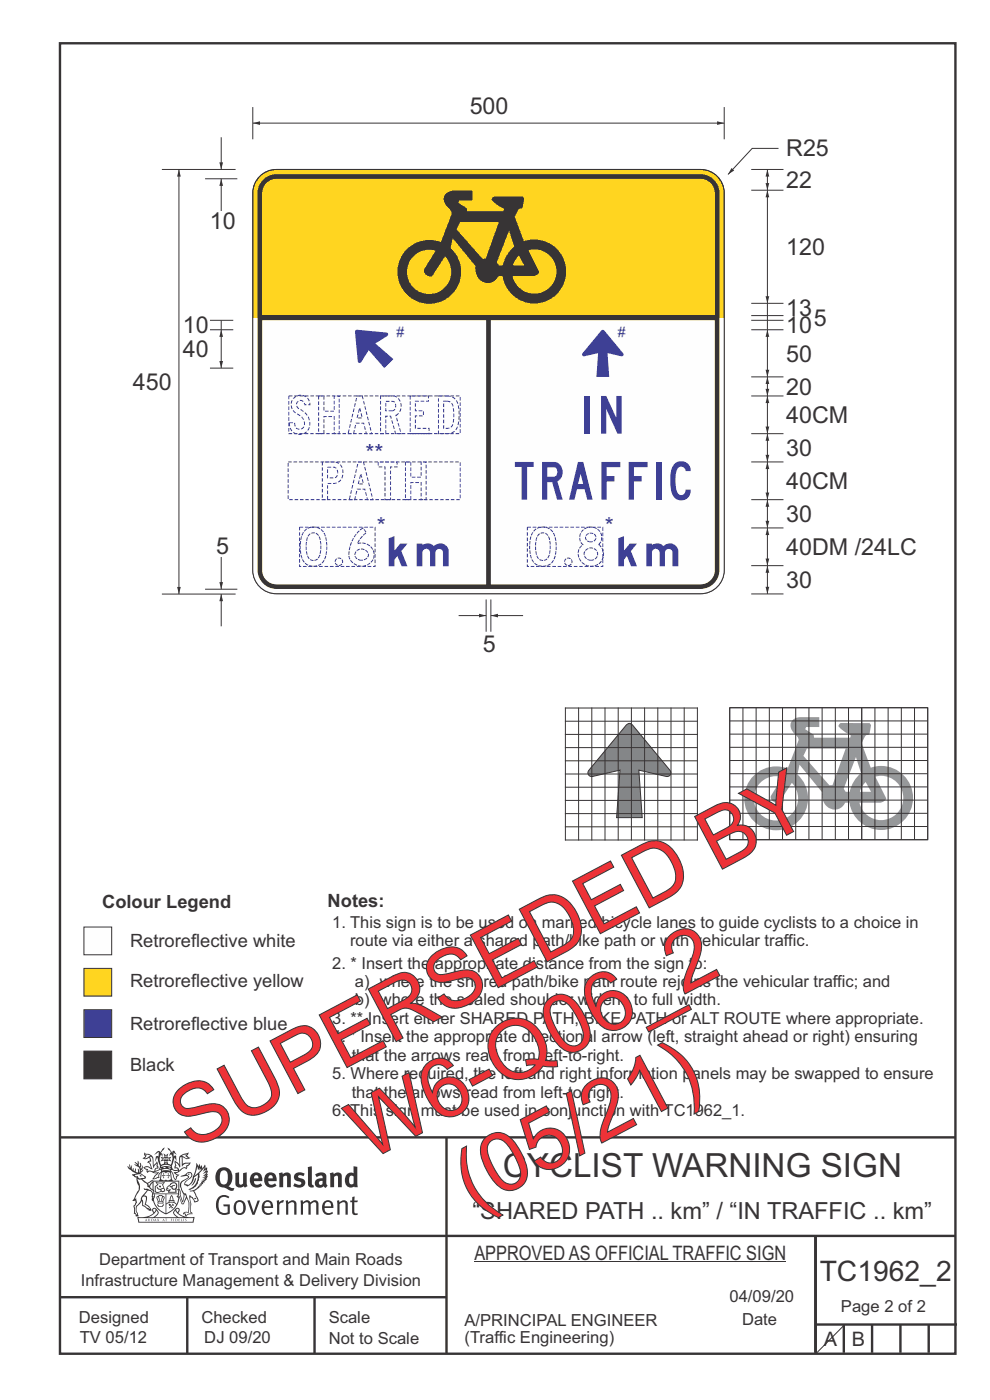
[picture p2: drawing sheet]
<svg xmlns="http://www.w3.org/2000/svg" width="210mm" height="297mm" viewBox="0 0 210 297" stroke-linecap="round" stroke-linejoin="round" font-family="sans-serif">
<g fill="none" stroke="#373435" stroke-width=".51">
<path d="M12.7 9.2h190v278h-190zM12.7 241.3h190M94.7 241.4v45.8M12.7 275.2h82M12.7 262.2h190.1M39.7 275.2v12M66.7 275.2v12M173 262.1v24.9M173 281h30M179 281v6M185 281v6M191 281v6"/>
<path d="M197 281v6"/>
</g>
<path d="M100.6 267.7h66.2" fill="none" stroke="#373435" stroke-width=".21"/>
<path d="M17.8 214.2h5.9v5.9h-5.9z" fill-rule="evenodd" fill="#3e4095" stroke="#373435" stroke-width=".21"/>
<path d="M17.8 223h5.9v5.9h-5.9z" fill-rule="evenodd" fill="#373435" stroke="#373435" stroke-width=".21"/>
<path d="M17.8 196.7h5.9v5.9h-5.9z" fill-rule="evenodd" fill="#fefefe" stroke="#373435" stroke-width=".21"/>
<path d="M132.9 153.8a.8 .8 0 0 1 1.3 0l7.9 9.6a.8 .8 0 0 1 .1 1 .8 .8 0 0 1-.9 .3l-5.8-1.3 .7 10.1h-5.4l.7-10.1-5.8 1.3a.8 .8 0 0 1-.9-.3 .8 .8 0 0 1 .1-1z" fill-rule="evenodd" fill="#848688" stroke="#373435" stroke-width=".21"/>
<g fill="none" stroke="#373435" stroke-width=".21">
<path d="M119.8 158.6h28.2M119.8 155.8h28.2M119.8 153h28.2M119.8 150.2h28.2M119.9 150.1v28.2M122.7 150.1v28.2M125.5 150.1v28.2M128.3 150.1v28.2M131.1 150.1v28.2M133.9 150.1v28.2M136.7 150.1v28.2M139.5 150.1v28.2"/>
<path d="M142.3 150.1v28.2M145.1 150.1v28.2M147.9 150.1v28.2M119.8 178.2h28.2M119.8 175.4h28.2M119.8 172.6h28.2M119.8 169.8h28.2M119.8 167h28.2M119.8 164.2h28.2M119.8 161.4h28.2"/>
</g>
<path d="M171.2 158.8h8.2l-2.8 7.8h-.7l-5.5-6.2zM161.6 165.8a4.7 4.7 0 0 0-.5 6.7 4.7 4.7 0 0 0 6.7 .3 4.7 4.7 0 0 0 .2-6.7l-2.7 4.1a1.25 1.25 0 0 1-1.3-.2 1.25 1.25 0 0 1-.4-1.2l2.4-3.9a4.5 4.5 0 0 0-4.4 .9zM185.7 164.8a4.7 4.7 0 0 1 5.8 3.4 4.7 4.7 0 0 1-3.5 5.7 4.7 4.7 0 0 1-5.7-3.6l4.7-.1a1.18 1.18 0 0 0 1-.9zM183.6 165.9l1.2 2.1h-2.4l.4-1zM168.1 152.8a2.17 2.17 0 0 0 .7 3.1 1.33 1.33 0 0 1 .6 1.2l-2.3 5.9a6.8 6.8 0 0 0-9.2 6.6 6.8 6.8 0 0 0 9.6 5.9 6.8 6.8 0 0 0 1.7-11.2l.4-2.1 4.8 5.9a2.92 2.92 0 0 0 3.2 3.6l.6-.3 .6-.4 .5-.7h.9a6.8 6.8 0 0 0 8.1 5.6 6.8 6.8 0 0 0 5.1-8.4 6.8 6.8 0 0 0-8.7-4.6l-1.9-5.2 .8-1.6 .8-.3 .4-2-.3-.4h-6.1a.69 .69 0 0 0-.5 .7l1.1 1 1.4 .8v.5l-.1 .1h-7.6l-.1-.6-1.8-1.2 .2-.5h2.8v-2.1h-4l-.7 .1zM181.6 160.6l1 3.4a7.6 7.6 0 0 0-2.4 4h-.8l-.4-.7z" fill-rule="evenodd" fill="#96989a"/>
<g fill="none" stroke="#373435" stroke-width=".21">
<path d="M162.8 120v6M154.8 150.1h42v28h-42zM154.8 158.5h42M154.8 155.7h42M154.8 152.9h42M157.6 150.1v28M160.4 150.1v28M163.2 150.1v28M166 150.1v28M168.8 150.1v28M171.6 150.1v28M174.4 150.1v28"/>
<path d="M177.2 150.1v28M180 150.1v28M182.8 150.1h-28v28h28M182.8 150.1v28M182.8 150.1h14v28h-14M185.6 150.1v28M188.4 150.1v28M191.2 150.1v28M194 150.1v28M154.8 175.3h42M154.8 172.5h42M154.8 169.7h42"/>
<path d="M154.8 166.9h42M154.8 164.1h42M154.8 161.3h42"/>
</g>
<g fill="#373435">
<path d="M162.8 120l.4 1.5h-.8z"/>
<path d="M162.4 124.5h.8l-.4 1.5z"/>
</g>
<path d="M165.1 31.5h-5.5l-5.2 5.5M159.4 120h6.8" fill="none" stroke="#373435" stroke-width=".21"/>
<path d="M155.2 35.6l.5 .6-1.3 .8z" fill="#373435"/>
<path d="M53.6 26.1h100" fill="none" stroke="#373435" stroke-width=".21"/>
<g fill="#373435">
<path d="M152.1 25.7l1.5 .4-1.5 .4z"/>
<path d="M53.6 26.1l1.6-.4v.8z"/>
</g>
<path d="M153.6 22.7v6.8M162.8 40.4v24" fill="none" stroke="#373435" stroke-width=".21"/>
<g fill="#373435">
<path d="M162.8 40.4l.4 1.5h-.8z"/>
<path d="M162.4 62.8h.8l-.4 1.6z"/>
</g>
<path d="M159.4 36h6.8M159.4 64.3h6.8M162.8 70v10" fill="none" stroke="#373435" stroke-width=".21"/>
<g fill="#373435">
<path d="M162.8 70l.4 1.5h-.8z"/>
<path d="M162.4 78.4h.8l-.4 1.6z"/>
</g>
<path d="M162.8 80v4" fill="none" stroke="#373435" stroke-width=".21"/>
<g fill="#373435">
<path d="M162.8 80l.4 1.5h-.8z"/>
<path d="M162.4 82.5h.8l-.4 1.5z"/>
</g>
<path d="M159.4 80h6.8M159.4 84h6.8M162.8 112v8" fill="none" stroke="#373435" stroke-width=".21"/>
<g fill="#373435">
<path d="M162.8 112l.4 1.5h-.8z"/>
<path d="M162.4 118.5h.8l-.4 1.5z"/>
</g>
<path d="M162.8 106v6" fill="none" stroke="#373435" stroke-width=".21"/>
<g fill="#373435">
<path d="M162.8 106l.4 1.5h-.8z"/>
<path d="M162.4 110.5h.8l-.4 1.5z"/>
</g>
<path d="M162.8 98v8M159.4 106h6.8M159.4 112h6.8" fill="none" stroke="#373435" stroke-width=".21"/>
<g fill="#373435">
<path d="M162.8 98l.4 1.5h-.8z"/>
<path d="M162.4 104.5h.8l-.4 1.5z"/>
</g>
<path d="M162.8 92v6" fill="none" stroke="#373435" stroke-width=".21"/>
<g fill="#373435">
<path d="M162.8 92l.4 1.5h-.8z"/>
<path d="M162.4 96.5h.8l-.4 1.5z"/>
</g>
<path d="M159.4 92h6.8M159.4 98h6.8M162.8 84v8" fill="none" stroke="#373435" stroke-width=".21"/>
<g fill="#373435">
<path d="M162.8 84l.4 1.5h-.8z"/>
<path d="M162.4 90.5h.8l-.4 1.5z"/>
</g>
<path d="M53.6 22.7v6.8" fill="none" stroke="#373435" stroke-width=".21"/>
<path d="M54.8 37.7a5 5 0 0 1 3.8-1.7h90a5 5 0 0 1 5 5v80a5 5 0 0 1-5 5h-90a5 5 0 0 1-5-5v-80a5 5 0 0 1 1.2-3.3z" fill-rule="evenodd" fill="#ffd520" stroke="#373435" stroke-width=".21"/>
<path d="M55.8 38.1a4 4 0 0 1 2.8-1.1h90a4 4 0 0 1 4 4v80a4 4 0 0 1-4 4h-90a4 4 0 0 1-4-4v-80a4 4 0 0 1 1.2-2.9z" fill-rule="evenodd" fill="#373435"/>
<path d="M56.7 38.6l1.2-.6h.7h90a3 3 0 0 1 3 3v80a3 3 0 0 1-3 3h-90a3 3 0 0 1-3-3v-80a3 3 0 0 1 1.1-2.4z" fill-rule="evenodd" fill="#ffd520"/>
<g fill="#373435">
<path d="M55.6 67h96v1h-96z" fill-rule="evenodd"/>
<path d="M103.1 68h1v57h-1z" fill-rule="evenodd"/>
<path d="M97.6 47.1h8.2l-2.8 7.8h-.6l-5.6-6.2zM88 54.1a4.7 4.7 0 0 0-.5 6.7 4.7 4.7 0 0 0 6.8 .3 4.7 4.7 0 0 0 .1-6.7l-2.7 4.1a1.25 1.25 0 0 1-1.3-.2 1.25 1.25 0 0 1-.4-1.2l2.4-3.9a4.5 4.5 0 0 0-4.4 .9zM112.1 53.1a4.7 4.7 0 0 1 5.8 3.4 4.7 4.7 0 0 1-3.5 5.7 4.7 4.7 0 0 1-5.7-3.6l4.7-.1a1.18 1.18 0 0 0 1-.9zM110.1 54.2l1.1 2.1h-2.4l.4-.9zM94.5 41.1a2.17 2.17 0 0 0 .7 3.1 1.33 1.33 0 0 1 .6 1.2l-2.3 5.9a6.8 6.8 0 0 0-9.2 6.6 6.8 6.8 0 0 0 9.6 5.9 6.8 6.8 0 0 0 1.7-11.2l.4-2.1 4.8 5.9a2.92 2.92 0 0 0 3.2 3.6l.7-.2 .5-.5 .5-.7h.9a6.8 6.8 0 0 0 8.1 5.6 6.8 6.8 0 0 0 5.2-8.4 6.8 6.8 0 0 0-8.8-4.6l-1.9-5.2 .8-1.6 .9-.3 .3-2-.3-.4h-6.1a.69 .69 0 0 0-.5 .7l1.1 1 1.4 .8v.5l-.1 .1h-7.6l-.1-.6-1.8-1.2 .2-.5h2.8v-2h-4h-.6zM108 48.9l1.1 3.4a7.6 7.6 0 0 0-2.5 4h-.8l-.4-.7z" fill-rule="evenodd"/>
</g>
<g fill="#fefefe">
<path d="M55.6 68h47.5v56h-44.5a3 3 0 0 1-3-3z" fill-rule="evenodd"/>
<path d="M104.1 68h47.5v53a3 3 0 0 1-3 3h-44.5z" fill-rule="evenodd"/>
</g>
<g fill="none" stroke="#3e4095" stroke-width=".21" stroke-dasharray=".8 .4" stroke-linecap="butt">
<path d="M62.4 84.4a1.97 1.97 0 0 1 2.2-.4 1.97 1.97 0 0 1 1.1 1.9h-1.1a.9 .9 0 0 0-1.4-.8 .9 .9 0 0 0 .2 1.6 3.2 3.2 0 0 1 1.9 4.6 2.2 2.2 0 0 1-2.6 .7 2.2 2.2 0 0 1-1.3-2.3h1.1a1.12 1.12 0 0 0 1.3 1.3 1.12 1.12 0 0 0 .7-1.7 3.9 3.9 0 0 0-2.1-1.9 2.08 2.08 0 0 1 0-3zM67.6 84h1.1v3.2h2.2v-3.2h1.1v8h-1.1v-3.6h-2.2v3.6h-1.1zM68.4 98h2.3a2.3 2.3 0 0 1 1.7 3.7l-.3 .3a2.66 2.66 0 0 1-2.6 .6v3.4h-1.1zM69.5 99.1h1.3a1.22 1.22 0 0 1 .8 1.1 1.22 1.22 0 0 1-.7 1.2h-1.4zM75.7 84h1.2l1.9 8h-1.1l-.6-2.2h-1.6l-.5 2.2h-1.2zM76 98h1.1l2 8h-1.1l-.6-2.2h-1.6l-.6 2.2h-1.1zM76.3 86.5l.6 2.2h-1.2zM80.2 98h4v1.1h-1.4v6.9h-1.1v-6.9h-1.5zM80.7 84h2.7a2.22 2.22 0 0 1 1.7 1.9 2.22 2.22 0 0 1-1.1 2.2l1.1 3.9h-1.2l-1-3.7h-1.1v3.7h-1.1zM81.8 85.1h1.4a1.04 1.04 0 0 1 .6 1.7l-.4 .3h-1.6zM86 98h1.1v3.2h2.2v-3.2h1.1v8h-1.1v-3.6h-2.2v3.6h-1.1zM87 84h3.9v1.1h-2.8v2h1.7v1.1h-1.7v2.7h2.9v1.1h-4z"/>
<path d="M93 84a4 4 0 0 1 3.6 .7 7.4 7.4 0 0 1 .3 6.1 2.12 2.12 0 0 1-2.1 1.2h-1.8zM94.1 85.1a1.61 1.61 0 0 1 2.1 1.8v.4a4.8 4.8 0 0 1-.6 3.4l-.3 .1-1.2 .1zM76.5 100.5l.6 2.2h-1.1z"/>
</g>
<g fill="#3e4095">
<path d="M123.9 84h1.1v8h-1.1z"/>
<path d="M127.5 84h1.1l2.1 4.6v-4.6h1.2v8h-.9l-2.4-5.3v5.3h-1.1z"/>
<path d="M109.2 98h4v1.1h-1.4v6.9h-1.2v-6.9h-1.4z"/>
<path d="M127.6 98h4v1.1h-2.9v1.9h1.6v1.1h-1.6v3.9h-1.1z"/>
<path d="M133.4 98h4v1.1h-2.9v1.9h1.6v1.1h-1.6v3.9h-1.1z"/>
<path d="M139.1 98h1.1v8h-1.1z"/>
<path d="M143.1 98.4a2.04 2.04 0 0 1 2.2-.4 2.04 2.04 0 0 1 1.2 1.9h-1.1a.93 .93 0 0 0-.7-.9 .93 .93 0 0 0-1.1 .6 7.1 7.1 0 0 0 .3 5.2 .93 .93 0 0 0 1.1 .1 .93 .93 0 0 0 .4-1h1.1a2.08 2.08 0 0 1-1.8 2.3 2.08 2.08 0 0 1-2.3-1.9 9.8 9.8 0 0 1 .3-5.5z"/>
<path d="M115 98v8h1.1v-3.7h1l1.1 3.7h1.2l-1.2-3.9a2.22 2.22 0 0 0 1.1-2.2 2.22 2.22 0 0 0-1.6-1.9zM116.1 99.1h1.4a1.04 1.04 0 0 1 .5 1.7l-.3 .3h-1.6z"/>
<path d="M123.2 100.5l.5 2.2h-1.1zM122.6 98l-1.9 8h1.2l.5-2.2h1.6l.6 2.2h1.1l-2-8z"/>
</g>
<g fill="#3e4095">
<path d="M75.4 70.1l.4-.1 6.3 .6a.4 .4 0 0 1 .1 .7l-2.6 1.6 3.8 3.3-1.9 1.9-3.3-3.8-1.6 2.6a.4 .4 0 0 1-.5 .1 .4 .4 0 0 1-.2-.4l-.6-6.2z" fill-rule="evenodd"/>
<path d="M127.5 70.1a.4 .4 0 0 1 .7 0l4 5a.4 .4 0 0 1-.4 .5l-2.9-.7 .3 5.1h-2.7l.4-5.1-3 .7a.4 .4 0 0 1-.4-.2 .4 .4 0 0 1 .1-.5z" fill-rule="evenodd"/>
</g>
<path d="M162.8 36v4.4M159.4 40.4h6.8" fill="none" stroke="#373435" stroke-width=".21"/>
<g fill="#373435">
<path d="M162.4 38.8h.8l-.4 1.6z"/>
<path d="M162.8 36l.4 1.5h-.8z"/>
</g>
<path d="M159.4 67h6.8M159.4 70h6.8M162.8 64.3v2.7M162.8 68v2" fill="none" stroke="#373435" stroke-width=".21"/>
<g fill="none" stroke="#3e4095" stroke-width=".21" stroke-dasharray=".8 .2" stroke-linecap="butt">
<path d="M64.6 112.6a2.65 2.65 0 0 1 2.8-.6 2.65 2.65 0 0 1 1.8 2.3l.1 1.1a5.3 5.3 0 0 1-1.1 4.1 2.67 2.67 0 0 1-4.3-1.7 6.6 6.6 0 0 1 .7-5.2zM65.7 113.3a1.42 1.42 0 0 1 1.5-.1 1.42 1.42 0 0 1 .7 1.3l.2 1.5a2.66 2.66 0 0 1-1.2 2.8 1.46 1.46 0 0 1-1.8-1.4l-.2-1.4a3.6 3.6 0 0 1 .8-2.7zM75.7 116.9a1.4 1.4 0 0 1 1.6-.3 1.4 1.4 0 0 1 .7 1.6 1.47 1.47 0 0 1-1.6 .6 1.47 1.47 0 0 1-1.1-1.3zM76.1 112.8l.9-.8 .7 1a5.8 5.8 0 0 0-1.9 2.3 2.52 2.52 0 0 1 3.6 2.5 2.52 2.52 0 0 1-3.8 2.1 2.65 2.65 0 0 1-1.4-3.6l.7-2.1z"/>
<circle cx="71.9" cy="119.2" r=".79"/>
</g>
<g fill="#3e4095">
<path d="M82.5 114.2l1.2-.5v3.1l1.2-1.5h1.5l-1.3 1.6 1.3 3.2h-1.2l-.9-2.2-.6 .8v1.4h-1.2z"/>
<path d="M88.4 115.3h1.2v.3a1.95 1.95 0 0 1 2.4 .3 1.83 1.83 0 0 1 1.9-.6 1.83 1.83 0 0 1 1.3 1.6v3.2h-1.2v-2.9a.81 .81 0 0 0-.9-.7 .81 .81 0 0 0-.8 .8v2.8h-1.1v-2.8a.83 .83 0 0 0-.7-.9 .83 .83 0 0 0-.9 .8v2.9h-1.2z"/>
</g>
<path d="M63.5 111.9h16.1v8.3h-16.1z" fill="none" stroke="#3e4095" stroke-width=".21" stroke-dasharray=".8 .4" stroke-linecap="butt"/>
<g fill="none" stroke="#3e4095" stroke-width=".21" stroke-dasharray=".8 .2" stroke-linecap="butt">
<path d="M113.3 112.6a2.65 2.65 0 0 1 2.8-.6 2.65 2.65 0 0 1 1.7 2.3l.2 1.1a5.3 5.3 0 0 1-1.1 4.1 2.67 2.67 0 0 1-4.4-1.7 6.6 6.6 0 0 1 .8-5.2zM114.4 113.3a1.42 1.42 0 0 1 1.5-.1 1.42 1.42 0 0 1 .7 1.3l.1 1.5a2.66 2.66 0 0 1-1.1 2.8 1.46 1.46 0 0 1-1.9-1.4l-.1-1.4a3.6 3.6 0 0 1 .8-2.7zM123.6 112.5a2.26 2.26 0 0 1 3.2-.2 2.26 2.26 0 0 1 .2 3.2 2.65 2.65 0 0 1-.4 4.4 2.65 2.65 0 0 1-3.9-2.1 2.17 2.17 0 0 1 1-2.2 2.05 2.05 0 0 1-.1-3.1zM124.2 116.8a1.36 1.36 0 0 1 2.3-.1 1.36 1.36 0 0 1-.9 2.1 1.33 1.33 0 0 1-1.4-.5 1.33 1.33 0 0 1 0-1.5zM124.4 113.5a1.04 1.04 0 0 1 1.5-.3 1.04 1.04 0 0 1 .2 1.5 1.05 1.05 0 0 1-1.4 .1 1.05 1.05 0 0 1-.3-1.3z"/>
<circle cx="120.5" cy="119.2" r=".79"/>
</g>
<g fill="#3e4095">
<path d="M131.1 114.2l1.3-.5v3.1l1.2-1.5h1.5l-1.3 1.6 1.3 3.2h-1.2l-.9-2.2-.6 .8v1.4h-1.3z"/>
<path d="M137.1 115.3h1.2v.3a1.95 1.95 0 0 1 2.4 .3 1.83 1.83 0 0 1 1.9-.6 1.83 1.83 0 0 1 1.3 1.6v3.2h-1.2v-2.9a.81 .81 0 0 0-.9-.7 .81 .81 0 0 0-.8 .8v2.8h-1.1v-2.8a.83 .83 0 0 0-.7-.9 .83 .83 0 0 0-.9 .8v2.9h-1.2z"/>
</g>
<path d="M111.9 111.9h16v8.3h-16z" fill="none" stroke="#3e4095" stroke-width=".21" stroke-dasharray=".8 .4" stroke-linecap="butt"/>
<path d="M159.4 68h6.8M162.8 67v1" fill="none" stroke="#373435" stroke-width=".21"/>
<path d="M53.6 67.5h1v53.5a4 4 0 0 0 4 4h90a4 4 0 0 0 4-4v-53.5h1v53.5a5 5 0 0 1-5 5h-90a5 5 0 0 1-5-5z" fill-rule="evenodd" fill="#fefefe"/>
<path d="M46.9 37.9v6.9M54.8 37.7a5 5 0 0 1 3.8-1.7h90a5 5 0 0 1 5 5v80a5 5 0 0 1-5 5h-90a5 5 0 0 1-5-5v-80a5 5 0 0 1 1.2-3.3z" fill="none" stroke="#373435" stroke-width=".21"/>
<path d="M61.1 98h36.5v8h-36.5zM61.3 84h36.3v8h-36.3z" fill="none" stroke="#3e4095" stroke-width=".21" stroke-dasharray=".8 .4" stroke-linecap="butt"/>
<path d="M46.9 37.9l.4 1.5h-.8z" fill="#373435"/>
<path d="M46.9 118.2v6.8" fill="none" stroke="#373435" stroke-width=".21"/>
<path d="M46.5 123.5h.8l-.4 1.5z" fill="#373435"/>
<path d="M46.9 29.1v6.9" fill="none" stroke="#373435" stroke-width=".21"/>
<path d="M46.5 34.4h.8l-.4 1.6z" fill="#373435"/>
<path d="M34.3 36h15.7M38 36v90M43.5 37.9h6.8M43.5 125h6.8" fill="none" stroke="#373435" stroke-width=".21"/>
<g fill="#373435">
<path d="M38 36l.3 1.5h-.7z"/>
<path d="M37.6 124.5h.7l-.3 1.5z"/>
</g>
<path d="M44.5 68h5M44.5 70h5M103.1 127.2v6.8M104.1 130.6h6.9M104.1 127.2v6.8" fill="none" stroke="#373435" stroke-width=".21"/>
<path d="M104.1 130.6l1.5-.4v.8z" fill="#373435"/>
<path d="M97.3 130.6h5.8" fill="none" stroke="#373435" stroke-width=".21"/>
<path d="M101.6 130.2l1.5 .4-1.5 .4z" fill="#373435"/>
<path d="M46.9 126v6.9M159.4 126h6.8" fill="none" stroke="#373435" stroke-width=".21"/>
<path d="M46.9 126l.4 1.5h-.8z" fill="#373435"/>
<path d="M44.5 78.1h5M46.9 70v8.1M34.3 126h15.7" fill="none" stroke="#373435" stroke-width=".21"/>
<g fill="#373435">
<path d="M46.9 70l.4 1.5h-.8z"/>
<path d="M46.5 76.6h.8l-.4 1.5z"/>
</g>
<path d="M46.9 68v2" fill="none" stroke="#373435" stroke-width=".21"/>
<path d="M17.8 205.4h5.9v5.9h-5.9z" fill-rule="evenodd" fill="#ffd520" stroke="#373435" stroke-width=".21"/>
<g fill="#373435">
<path d="M47 248.4a2.55 2.55 0 0 0 0 2.7l.3 .2a.81 .81 0 0 0 1-1v-.5a1.04 1.04 0 0 0-1.1-1.5zM46.3 248.1a1.82 1.82 0 0 1 2.1-.2 1.82 1.82 0 0 1 .9 1.8 2.29 2.29 0 0 1-.8 2l.7 .3h.5l-.2 .6a2.87 2.87 0 0 1-2-.7 2.12 2.12 0 0 1-1.7-3.1z" fill-rule="evenodd"/>
<path d="M49.9 248.9l.8-.2v2a.46 .46 0 0 0 .3 .6 .46 .46 0 0 0 .6-.3v-2.1l.7-.2v2.4l.2 .5-.5 .3-.3-.3a1.02 1.02 0 0 1-1.2 .3 1.02 1.02 0 0 1-.6-1.1z" fill-rule="evenodd"/>
<path d="M54 249.5l-.1 .5h.9a.49 .49 0 0 0-.2-.6 .49 .49 0 0 0-.6 .1zM53.4 249.1a1.34 1.34 0 0 1 1.6-.2 1.34 1.34 0 0 1 .6 1.5v.2h-1.7a.77 .77 0 0 0 .5 .8 .77 .77 0 0 0 .9-.4l.3 .5a1.59 1.59 0 0 1-2 .2 1.59 1.59 0 0 1-.5-2.1z" fill-rule="evenodd"/>
<path d="M57 249.5l-.1 .5h1a.49 .49 0 0 0-.2-.6 .49 .49 0 0 0-.7 .1zM56.4 249.1a1.34 1.34 0 0 1 1.6-.2 1.34 1.34 0 0 1 .7 1.5v.2h-1.8a.77 .77 0 0 0 .5 .8 .77 .77 0 0 0 .9-.4l.4 .5a1.59 1.59 0 0 1-2.1 .2 1.59 1.59 0 0 1-.5-2.1z" fill-rule="evenodd"/>
<path d="M59.2 248.9l.7-.2 .1 .4a.95 .95 0 0 1 1-.3 .95 .95 0 0 1 .7 .8v2.3h-.8v-2.3a.46 .46 0 0 0-.8 .1v2.2h-.8z" fill-rule="evenodd"/>
<path d="M62.6 249.1a1.75 1.75 0 0 1 2-.1l-.2 .5-.6-.2a.43 .43 0 0 0-.6 .3l.4 .3a1.04 1.04 0 0 1 1.2 1.1 1.04 1.04 0 0 1-1.4 1l-1.2-.4 .3-.6 1 .4 .4-.4a.88 .88 0 0 0-1-.5l-.4-.2-.1-.4z" fill-rule="evenodd"/>
<path d="M65.3 247.6l.8-.2 .1 3.8 .3 .2 .1 .4a.88 .88 0 0 1-1 0 .88 .88 0 0 1-.3-1z" fill-rule="evenodd"/>
<path d="M67.8 250.6a.43 .43 0 0 0-.1 .7 .43 .43 0 0 0 .7-.1v-.7zM66.8 249.1a1.7 1.7 0 0 1 2.4 .1v1.9l.3 .4-.4 .5-.5-.4a1.03 1.03 0 0 1-1.7-.1 1.03 1.03 0 0 1 .8-1.5h.7v-.4a.8 .8 0 0 0-1.2 .1z" fill-rule="evenodd"/>
<path d="M70 248.9l.7-.2 .1 .4a.95 .95 0 0 1 1-.3 .95 .95 0 0 1 .7 .8v2.3h-.8v-2.3a.46 .46 0 0 0-.8 .1v2.2h-.8z" fill-rule="evenodd"/>
<path d="M74.3 249.5a1.48 1.48 0 0 0 0 1.7h.5l.2-.1v-1.5l-.3-.2zM75 247.4l.8 .1 .1 4.4h-.7l-.1-.2a1.26 1.26 0 0 1-1.4 0 1.26 1.26 0 0 1-.5-1.3 1.29 1.29 0 0 1 .4-1.4 1.29 1.29 0 0 1 1.4-.1z" fill-rule="evenodd"/>
<path d="M46.4 253.9a1.72 1.72 0 0 1 2.3 0l-.3 .3a1.24 1.24 0 0 0-1.4-.2 1.24 1.24 0 0 0-.6 1.4 1.49 1.49 0 0 0 1.2 1.9l.7-.1v-1.3h-.8l-.1-.4h1.3v1.9a1.93 1.93 0 0 1-2.2 0 1.93 1.93 0 0 1-.7-2.2l.2-.8z" fill-rule="evenodd"/>
<path d="M50.4 255.1a1.65 1.65 0 0 0 .2 2.2 .99 .99 0 0 0 1-1.4 .78 .78 0 0 0-.4-.8 .78 .78 0 0 0-.8 0zM50 254.9a1.33 1.33 0 0 1 1.6-.1 1.33 1.33 0 0 1 .5 1.4 1.31 1.31 0 0 1-1.3 1.6 1.31 1.31 0 0 1-1.2-1.6v-.6z" fill-rule="evenodd"/>
<path d="M52.5 254.7l.4-.1 .9 2.6 .8-2.5h.5l-1.1 3h-.5z" fill-rule="evenodd"/>
<path d="M56.3 255.2l-.2 .7h1.3a.7 .7 0 0 0-.3-.8 .7 .7 0 0 0-.8 .1zM55.9 255a1.22 1.22 0 0 1 1.5-.2 1.22 1.22 0 0 1 .5 1.5h-1.8a.93 .93 0 0 0 .5 1 .93 .93 0 0 0 1.1-.2l.2 .3a1.43 1.43 0 0 1-1.8 .1 1.43 1.43 0 0 1-.6-1.7z" fill-rule="evenodd"/>
<path d="M58.7 254.7l.4-.1 .1 .5 .4-.4 .6-.1-.2 .5a.66 .66 0 0 0-.8 .7v1.9h-.4z" fill-rule="evenodd"/>
<path d="M60.6 254.7l.4-.1 .1 .5a.94 .94 0 0 1 1-.5 .94 .94 0 0 1 .8 .8v2.3h-.5l-.1-2.5a.81 .81 0 0 0-1.2 .3v2.2h-.4z" fill-rule="evenodd"/>
<path d="M63.7 254.7l.5-.1 .1 .5 .4-.3a.78 .78 0 0 1 1.1 .3 .9 .9 0 0 1 1-.5 .9 .9 0 0 1 .8 .8v2.3h-.5l-.1-2.5a.67 .67 0 0 0-1.1 .3v2.2h-.5v-2.4l-.4-.3-.7 .4v2.3h-.5z" fill-rule="evenodd"/>
<path d="M69 255.2l-.1 .7h1.3a.7 .7 0 0 0-.3-.8 .7 .7 0 0 0-.9 .1zM68.7 255a1.22 1.22 0 0 1 1.5-.2 1.22 1.22 0 0 1 .5 1.5h-1.8a.93 .93 0 0 0 .4 1 .93 .93 0 0 0 1.2-.2l.1 .3a1.44 1.44 0 0 1-1.7 .1 1.44 1.44 0 0 1-.6-1.7z" fill-rule="evenodd"/>
<path d="M71.4 254.7l.5-.1 .1 .5a.94 .94 0 0 1 1-.5 .94 .94 0 0 1 .8 .8v2.3h-.5l-.1-2.5a.81 .81 0 0 0-1.2 .3v2.2h-.4z" fill-rule="evenodd"/>
<path d="M74.7 253.9l.5-.1v.9h.7l-.1 .3h-.6v2.2l.1 .2h.5l.1 .3a.75 .75 0 0 1-1.2-.6v-2.1h-.4v-.3h.4z" fill-rule="evenodd"/>
<path d="M30.8 244.9l1.1 .3-.9 .5h-.4l.6-.5zM31.8 245.4h.2a2.44 2.44 0 0 1 .4 1.9l.1 .5 .7-1-.1 .6 .3 .3a.57 .57 0 0 0-.6 .7l-1-.1-.5 .2 .2-.5-.8-.3 .7-.1 .9 .5 .1-.1-.6-1.3-.2-.2h.5zM30.7 244.4l-.1 .5 .2 .4-.6 .4a1.04 1.04 0 0 0 1.4-.1l.2 .6-.3 .1-.2 .4a.94 .94 0 0 1 .8 1.1l-.2-.1a1.16 1.16 0 0 0-1.5-.1l.3 .4 .4 .2 .1 .5 .2 .1 .1-.2a.94 .94 0 0 1 1.1 .2l.8 .1-1.2 1.2a1.13 1.13 0 0 0 1.2-.2l.4-.1-.1-.4 .5-.8a.83 .83 0 0 0-.6 1.1l-.3-.1-.7 .4 1.1-1.4-.5 .1-.5-.1 1.3-.5-.1-.1-.9 .4v-.3l.2-.2 .3 .1 .1-.3-.2-.4v-.6l-.1-.4-.7 1v-.7a1.42 1.42 0 0 0-1.6-1.8z" fill-rule="evenodd"/>
<path d="M38.5 245.2l.5-.2 .7-.1-.6 .3 .8 .5h-.3zM38.3 245.5l.2-.1 .1 2a1.69 1.69 0 0 1 1.6-.6l-.8 .5 .1 .5a1.1 1.1 0 0 0-1.5 .6l-.1-.5-.2-.2h-.5l.3-.4-.3-.7a1.42 1.42 0 0 1 .8 1.1l.2-.1zM37.1 246.2l.1 1-.2 .3 .1 .4h.5l.1 .2a.96 .96 0 0 1-1.1-.1l-.1 .1a1.06 1.06 0 0 0 1.3 .2v.1a.72 .72 0 0 1-1 .2l.3 .5 .6 .2-.4 .2-.1 .6-.2-.3-.4-1.1-.4-.4 .4 .9a1.54 1.54 0 0 0 .7 1.2l.2-.3a.58 .58 0 0 1 .4-.8l.2-.1h-.3l-.5-.3 .9-.5a.93 .93 0 0 1 1.2-.5v.2l.2-.2 .1-.5a.99 .99 0 0 0 .7-.8l-1.3 .1-.3 .2-.1-1.4 .9 .4 .9-.3h-.4l-.5-.4 .4-.7-.6 .2a1.46 1.46 0 0 0-1.4 2.1v.4l-.2-.4z" fill-rule="evenodd"/>
<path d="M35.6 248.9l.2 .1-.1 .3 .4 .1h-.4v.6l-.1-.6h-.3l.3-.1z" fill-rule="evenodd"/>
<path d="M34.6 248.9l.2 .1v.3l.3 .1h-.3l-.1 .6v-.6h-.4l.4-.1z" fill-rule="evenodd"/>
<path d="M34.3 248.8a.57 .57 0 0 1 .9 .2 .57 .57 0 0 1 .9-.2l.2 1.4h-.2a.57 .57 0 0 1-.9 0 .69 .69 0 0 1-1.1 0zM34.2 248.1l-.3 2.1-.2 .4h3l-.2-.4-.3-2.1h-.2v.2l-.8-.1-.8 .1v-.2z" fill-rule="evenodd"/>
<path d="M34.2 252.4a.3 .3 0 0 0 .6 0 .3 .3 0 0 0-.6 0zM33.3 250.9l.3 .3-.3 .4a.79 .79 0 0 0 0 1.3l.8-.2-.1-.3a.55 .55 0 0 1-.7-.6l.1-.1 .2 .3 .3 .2 .8-.2-.4-.7 .4-.4-.7 .2zM33 250.7l1.1 .2 .9-.2-.4 .6 .4 1.2a.56 .56 0 0 1-.8 .3l-.2 .1a.73 .73 0 0 1-.9 .1 .73 .73 0 0 1-.3-1v-.4l.6-.4z" fill-rule="evenodd"/>
<path d="M35.6 251.8l.7-.4a.58 .58 0 0 1 1-.1 .58 .58 0 0 1-.4 .9l-.3-.3a.43 .43 0 0 1 .6-.4 .57 .57 0 0 0-.8 .2l-.2-.1-.3 .1 .4 .2a.55 .55 0 0 0 .9 .4v.5h-1.3l.3-.4-.1-.1-.6 .1 .2-.3-.2-.1zM35.4 251.8l-.1 .2a.39 .39 0 0 0 .2 .6h.3l-.2 .4h1.9l-.1-.8a.86 .86 0 0 0-.1-1.3 .86 .86 0 0 0-1.3 .4z" fill-rule="evenodd"/>
<path d="M36 254.8h.8v.2h-.8zM36.4 253.8l.2 .8h-.4zM36.4 253.5l-.3 .5-.1 .6h-.2v.4l-.7 .4 .2 .1a1.48 1.48 0 0 1 2.1 .2l.2-.1-.6-.5v-.5h-.2l-.1-.6z" fill-rule="evenodd"/>
<path d="M35.8 255.4l.4 .1 .1 .3 .3-.2-.2-.2a.38 .38 0 0 1 .5 .5l-.2-.2-.3 .2 .3 .2-.3 .3-.1-.4-.4 .4-.1-.2 .4-.3-.1-.1-.2 .1z" fill-rule="evenodd"/>
<path d="M34.5 254h.2v.2l-.2 .6h-.2zM33.6 255.3h.9v.2a.55 .55 0 0 1-.8 .4v-.2l-.2-.1zM33.4 254h.2l.2 .8h-.2zM33.6 255l.8-.1 .1 .2h-.8zM33.8 253.7h.5l-.2 1.1h-.1zM33.3 253.8l-.1 .3 .3 1.1a.48 .48 0 0 0-.1 .6 .48 .48 0 0 0 .5 .2h.5a.49 .49 0 0 0 .2-.8l.3-1.1-.1-.3a1.42 1.42 0 0 0-1.5 0z" fill-rule="evenodd"/>
<path d="M33.7 251.5l.4 .1 .1 .3h-.3z" fill-rule="evenodd"/>
<path d="M41.3 250.1l.3-.2-.2 .8-.6 .8h-.2l.5-.7z" fill-rule="evenodd"/>
<path d="M39.7 249l.3-.2 .5 .2a.88 .88 0 0 1-.6 1.1 1.22 1.22 0 0 0-.8 1.3l.5 .2a.72 .72 0 0 0 .9-.4l.5-.8 .2-.6 .8-.6v.2a2.85 2.85 0 0 1-2 2.9l.1 .1a2.13 2.13 0 0 0 1.9-1.5v-.3a2.01 2.01 0 0 0 .3-1.7l1.1-1.3-.4 1 .7-.5-.7 1 .8-.4-.8 .8 .7-.2-.9 .6 .8-.1-.8 .4h.7l-.8 .3 .3 .2h-.4l.2 .3h-.4l.2 .3h-.4l.1 .2h-.1a2.16 2.16 0 0 1-2 1.1l.1 .2 .4-.1a.76 .76 0 0 1 .7 .8l.5 1.2-.6 .2a1.45 1.45 0 0 0-1.1-1.3l.2 1.8-.1 1.8 .4 .3a1.07 1.07 0 0 0-1.2 .4v-.3l-.5-.2a.87 .87 0 0 1 1.1-.1v-.7a4.4 4.4 0 0 0-.6-3.1l-.1-.3h-.2a2.16 2.16 0 0 1-.7-2.2l.3-.4 1.2-.7a.55 .55 0 0 0-.4-.8zM37.8 252.4a.76 .76 0 0 1 .3 1.1l.6 1.6 .4-1.7 .2 .1a.61 .61 0 0 1-.1 .9l-.3 .8-.2 .1-.7-1.6-.3 .1a1.18 1.18 0 0 0 .1-1.4zM41.8 247.5l.2 .7 .3-.5v.6l.4-.5a1.9 1.9 0 0 1-1.2 1.4l-.3 .3zM38.2 249.6l1.4-.2 .2 .2v.3l-.5 .2a1.26 1.26 0 0 0-.9 1.9l.2 .7a1.84 1.84 0 0 1 .1 2.1l-.4-1.4a.96 .96 0 0 0-.4-1.2l-.4 .2a.78 .78 0 0 1 0 1.3l.1 .3h.4l.4 1.1a.38 .38 0 0 0 .2 .4 .38 .38 0 0 0 .4-.1l.6-1.2a2.94 2.94 0 0 1 .4 2.5l-.1 .4h-.8l-.3 .4v.2l.4-.1 .1 .4 .2 .1a1.02 1.02 0 0 1 1.3-.5v-.4l-.3-.1 .1-1.8-.3-1.3h.1a1.14 1.14 0 0 1 .8 1 .63 .63 0 0 0 .8-.2 .63 .63 0 0 0-.2-.9l-.6-1.2 .9-.6 .2-.4h.3l-.1-.2h.4l-.1-.3h.3l-.1-.3 .5-.1-.2-.2 .6-.4v-.2h-.2l.4-.5h-.3l.3-.5-.4 .1 .4-.5v-.3l-.3 .2 .2-.7-.1-.2-.4 .3v-.8l-.6 .8-.2-.8-.2 .5-.3-.7-.1 .6-.5-.8-.1 1.4-.6 1.8a1.81 1.81 0 0 1-1 1.5l-.6-.2a1.75 1.75 0 0 1 1.1-1.2 .75 .75 0 0 0 .1-1.3 .75 .75 0 0 0-1.2 .4z" fill-rule="evenodd"/>
<path d="M41.2 254.1h.3l.2 .2-.4 .1z" fill-rule="evenodd"/>
<path d="M29.4 258.4h11.6l-.1 .8h-11.4zM31.3 258.2l.5-.1a2.48 2.48 0 0 0 1.4-1.3l.3 .5-.5 .6-.5 .3zM32.5 256.6l.3-.2 .2 .1-.3 .7zM37.2 256.8a2.65 2.65 0 0 0 1.8 1.4h-1.1l-.5-.3-.5-.6zM37.4 256.5l.2-.1 .3 .2-.3 .6zM29.2 258.2l.1 1.2h11.8l.2-1.1-.2-.1a4.1 4.1 0 0 1-3.3-.9l.3-.4-.1-.6a1.06 1.06 0 0 0-1.3 1l.2 .4 .6 .5h-4.7l.3-.1a.84 .84 0 0 0 .6-.8 .84 .84 0 0 0-.5-.8l-.3-.2h-.5l-.1 .6 .3 .4a4.2 4.2 0 0 1-3.4 .9z" fill-rule="evenodd"/>
<path d="M31 258.7l.1 .2h-.2zM31 258.5l-.3 .6 .4-.2 .2 .2z" fill-rule="evenodd"/>
<path d="M31.3 258.6h.3v.4a.25 .25 0 0 0 .2-.1 .25 .25 0 0 0-.1-.3h.1a.29 .29 0 0 1 0 .4 .29 .29 0 0 1-.4 0 .29 .29 0 0 1 0-.4z" fill-rule="evenodd"/>
<path d="M32.2 258.6a.22 .22 0 0 1 .3 .2 .22 .22 0 0 1-.3 .2zM32 258.6l.1 .4a.33 .33 0 0 0 .4 0 .33 .33 0 0 0 0-.4 .33 .33 0 0 0-.5 0z" fill-rule="evenodd"/>
<path d="M32.9 258.7l.1 .2h-.2zM32.9 258.5l-.2 .6 .3-.2 .2 .2z" fill-rule="evenodd"/>
<path d="M33.3 258.6h.2l.1 .1 .2-.1-.2 .2 .2 .3-.3-.3-.1 .3h-.1l.2-.3z" fill-rule="evenodd"/>
<path d="M34.7 258.7l.1 .2h-.2zM34.7 258.5l-.3 .6 .4-.2 .2 .2z" fill-rule="evenodd"/>
<path d="M35 258.5h.5l-.2 .1v.5h-.2l.1-.5z" fill-rule="evenodd"/>
<path d="M36.2 258.6l.3-.1-.1 .1v.2h.1h-.1v.3h-.2z" fill-rule="evenodd"/>
<path d="M36.7 258.6h.2v.5h-.2z" fill-rule="evenodd"/>
<path d="M37.3 258.6a.22 .22 0 0 1 .3 .2 .22 .22 0 0 1-.3 .2zM37.1 258.6v.4a.33 .33 0 0 0 .5 0 .33 .33 0 0 0 0-.4 .33 .33 0 0 0-.5 0z" fill-rule="evenodd"/>
<path d="M37.8 258.6l.4-.1-.2 .1v.2h.1h-.1v.2l.2 .1h-.4z" fill-rule="evenodd"/>
<path d="M38.4 258.6h.2l-.1 .4 .2 .1h-.3z" fill-rule="evenodd"/>
<path d="M38.9 258.6h.2v.5h-.2z" fill-rule="evenodd"/>
<path d="M39.3 258.6h.2h-.1l.2 .3-.2 .2-.1-.1v-.1l.2 .1z" fill-rule="evenodd"/>
<path d="M34.2 247.4a1.51 1.51 0 0 1 2 .2 2.67 2.67 0 0 0-2.1 0zM35.7 247.6l.4 .1 .1 .3-.4-.1zM34.6 247.6h.5l.1 .2h-.4zM34 247.8l.3 .2h-.3zM34.9 246.9l.3-.2 .3 .2zM34.9 245.6l.2 .1v.3h-.2zM35 245.1l.2 .2 .2-.2-.1 .3h-.2zM35.1 246.3h.2l.1 .4-.2-.2-.2 .2zM35.3 245.7l.2-.1v.4h-.2zM34.4 245.7h.3l.1 .3-.4 .1 .2-.2zM35.7 245.7h.3l-.2 .2 .2 .2-.4-.1zM32.7 244.9l1-.5-.1 1-.2-.2-.3 .2-.3 1.1 .5-1 .3 .9a1.84 1.84 0 0 1 .2 1.7l.4 .1a2.48 2.48 0 0 1 2.2 0l.2-.2-.2-.7 .7-1.8 .4 .7-.2-1-.2-.1-.2 .3v-.9l.6 .4-.6-.8-.3 .1-.1 .4-.5-.9-.5-.3 .2 .5 .6 .5-.5 .8 .4-.4a2.06 2.06 0 0 1 0 2.3l-.5-.2-.2-.6 .1-.1 .8 .2-.4-.5 .4-.5-.7 .2-.2-.2 .2-.7-.5 .4-.5-.4 .2 .7-.2 .2-.7-.2 .4 .5-.4 .5 .8-.2 .1 .1-.2 .6-.5 .2a2.02 2.02 0 0 1 0-2.2l.3 .5-.1-.7-.3-.1 .8-1.2-.4 .3-.5 .8-.2-.3a.8 .8 0 0 0-.8 .5z" fill-rule="evenodd"/>
<path d="M29.2 250.1l.3 .1a.61 .61 0 0 1 .8 .4l.3 .2a.8 .8 0 0 1 .6 1l.4 .1 .5 .5a1 1 0 0 1 .5 1.1l-.1 .7v-.5h-.1a.96 .96 0 0 0-.8-1.3l-.2-.2h-.7l-.1-.1-.1 .1 .1 .3h.6l-1.2 1.3-.2 1-.4 .6a1.33 1.33 0 0 0-.5 1.8l.2 .5a1.26 1.26 0 0 1-.5-1.5l-.1-.3a1.56 1.56 0 0 0 .4-1.7l-.3 .2 .2-.5a3.2 3.2 0 0 0 .7-3zM30.4 253.9h.4a2.06 2.06 0 0 1-.1 1.6l.7 .5 .4 .4-.6-.1-.8-.6-.1-.9a.51 .51 0 0 1 .1-.9zM28.6 249.3a1.52 1.52 0 0 1 2.1 .5l-1.1 .2-.2-.1-.1-.4h-.5zM27.5 247v.8l-.3-.4h-.1a3.1 3.1 0 0 0 1.9 1.6l-1 .1 .5 .6 .5 .1 .1 1.1a1.84 1.84 0 0 1-.3 2.5l-.4 .9-.3 .4 .2 .1 .4-.1 .1 .4-.2 .5-.3 .2 .1 1.7h.2l.3 .5 .1 .1 .4-.1-.1-.5a1.3 1.3 0 0 1-.1-1.7l.9-1 .1 1.1 .6 .2 .5 .5 .1-.1 .2 .3h.5a1.85 1.85 0 0 0-1.2-1.4l.1-.3a1.39 1.39 0 0 0 0-1.4l-.5-.1 .5-.5a.66 .66 0 0 1 .9-.4 .66 .66 0 0 1 .3 .9l-.1 .4 .2-.1v.2l-.1 .3 .2 .5 .1-.3a2.24 2.24 0 0 0 .1-2.2 .73 .73 0 0 1-.7-.7 .73 .73 0 0 1 .6-.7v-.2a.94 .94 0 0 0-.9 .8 .48 .48 0 0 1-.1-.6 .48 .48 0 0 1 .5-.2l.5-.3a.51 .51 0 0 0-.8 .2l-.5 .2-1-.8h.6l.2-.5-1.2-.7 .5-.5v-.3l-.5 .4 .1-.2a.69 .69 0 0 0 .2-1v.4l-.2 .3v-1.1l-.3-.2 .1 .6-.1 .2-.4-1.3v.7l-.6-.4 .5 .7-.6-.2 .3 .3a1 1 0 0 1 .7 1.4l-.2-.8v.9l-.5-.2v-.8l-.2 .7-.2-.1-.1-.6-.2 .4-.2-.2 .1-.7-.2 .5z" fill-rule="evenodd"/>
<path d="M29.6 249.4l.2-.1 .3 .2z" fill-rule="evenodd"/>
<path d="M32.4 250.5h5.6v2l-.2-.1v-1.7h-5.2v2.5h5.2v-.8l.1 .2-.1 1.1v-.3h-2.5v4a4.1 4.1 0 0 0 2.6-3.6l.1-.1a4 4 0 0 1-2.8 3.9 4.2 4.2 0 0 1-2.8-4.7l.1 1.2 .1-.1a3.8 3.8 0 0 0 2.5 3.4v-4h-2.5l-.2-.9z" fill-rule="evenodd"/>
<circle cx="40" cy="249.1" r=".17"/>
</g>
<path d="M178.9 281.3l-5.8 5.9" fill="none" stroke="#373435" stroke-width=".21"/>
<g font-size="17.6" fill="#ed3237">
<text x="40.3" y="244.1" transform="rotate(-28 40.3 244.1)">SUPERSEDED BY</text>
<text x="78.1" y="246.4" transform="rotate(-28 78.1 246.4)">W6-Q06_2</text>
<text x="100.3" y="256.9" transform="rotate(-28 100.3 256.9)">(05/21)</text>
</g>
<text font-size="7.1" fill="#373435" x="106.7" y="249.6">CYCLIST WARNING SIGN</text>
<text font-size="6" fill="#373435" x="173.9" y="271.8">TC1962_2</text>
<text font-size="5" fill="#373435" x="100.2" y="258.6">“SHARED PATH .. km” / “IN TRAFFIC .. km”</text>
<g font-size="4.9" fill="#373435">
<text x="99.6" y="24.1">500</text>
<text x="166.8" y="33.1">R25</text>
<text x="166.8" y="39.9">22</text>
<text x="44.5" y="48.7">10</text>
<text x="166.8" y="54.1">120</text>
<text x="38.8" y="70.7">10</text>
<text x="166.8" y="70.7">10</text>
<text x="166.8" y="67">13</text>
<text x="172.6" y="69.2">5</text>
<text x="38.8" y="75.8">40</text>
<text x="166.8" y="76.7">50</text>
<text x="28.2" y="82.7">450</text>
<text x="166.8" y="83.7">20</text>
<text x="166.8" y="89.8">40CM</text>
<text x="166.8" y="96.7">30</text>
<text x="166.8" y="103.8">40CM</text>
<text x="166.8" y="110.7">30</text>
<text x="45.8" y="117.6">5</text>
<text x="166.8" y="117.8">40DM /24LC</text>
<text x="166.8" y="124.7">30</text>
<text x="102.4" y="138.3">5</text>
</g>
<g font-size="4.9" fill="#3e4095">
<text x="77.5" y="97.7">**</text>
<text x="79.9" y="113.2">*</text>
<text x="128.3" y="113.2">*</text>
</g>
<g font-size="4.2" fill="#373435">
<text x="100.6" y="267.2">APPROVED AS OFFICIAL TRAFFIC SIGN</text>
<text x="174.7" y="285.6">A</text>
<text x="180.7" y="285.6">B</text>
</g>
<g font-size="3.9" fill="#373435">
<text x="21.7" y="192.5">Colour Legend</text>
<text x="69.5" y="192.5">Notes:</text>
<text x="27.6" y="201">Retroreflective white</text>
<text x="27.6" y="209.4">Retroreflective yellow</text>
<text x="27.6" y="218.5">Retroreflective blue</text>
<text x="27.6" y="227.3">Black</text>
</g>
<g font-size="3.5" fill="#373435">
<text x="70.5" y="196.9">1. This sign is to be used on marked bicycle lanes to guide cyclists to a choice in</text>
<text x="74.3" y="200.8">route via either a shared path/bike path or with vehicular traffic.</text>
<text x="70.5" y="205.5">2. * Insert the appropriate distance from the sign to:</text>
<text x="75.3" y="209.4">a) where the shared path/bike path route rejoins the vehicular traffic; and</text>
<text x="75.3" y="213.3">b) where the sealed shoulder widens to full width.</text>
<text x="70.5" y="217.2">3. ** Insert either SHARED PATH, BIKE PATH or ALT ROUTE where appropriate.</text>
<text x="70.5" y="221.1">4.</text>
<text x="76.4" y="221.1">Insert the appropriate directional arrow (left, straight ahead or right) ensuring</text>
<text x="74.6" y="225">that the arrows read from left-to-right.</text>
<text x="70.5" y="228.9">5. Where required, the left and right information panels may be swapped to ensure</text>
<text x="74.6" y="232.8">that the arrows read from left-to-right.</text>
<text x="70.5" y="236.7">6. This sign must be used in conjunction with TC1962_1.</text>
<text x="21" y="268.5">Department of Transport and Main Roads</text>
<text x="17.2" y="272.9">Infrastructure Management &amp; Delivery Division</text>
<text x="16.7" y="280.6">Designed</text>
<text x="42.7" y="280.6">Checked</text>
<text x="69.7" y="280.6">Scale</text>
<text x="98.5" y="281.3">A/PRINCIPAL ENGINEER</text>
<text x="154.7" y="276.2">04/09/20</text>
<text x="157.4" y="281.2">Date</text>
<text x="178.4" y="278.3">Page 2 of 2</text>
<text x="16.9" y="284.8">TV 05/12</text>
<text x="43.3" y="284.9">DJ 09/20</text>
<text x="69.7" y="285.2">Not to Scale</text>
<text x="98.5" y="284.8">(Traffic Engineering)</text>
</g>
<g font-size="3" fill="#3e4095">
<text x="84.1" y="71.6">#</text>
<text x="131" y="71.6">#</text>
</g>
<text font-size="2" fill="#373435" x="74.4" y="219.6">#</text>
</svg>
